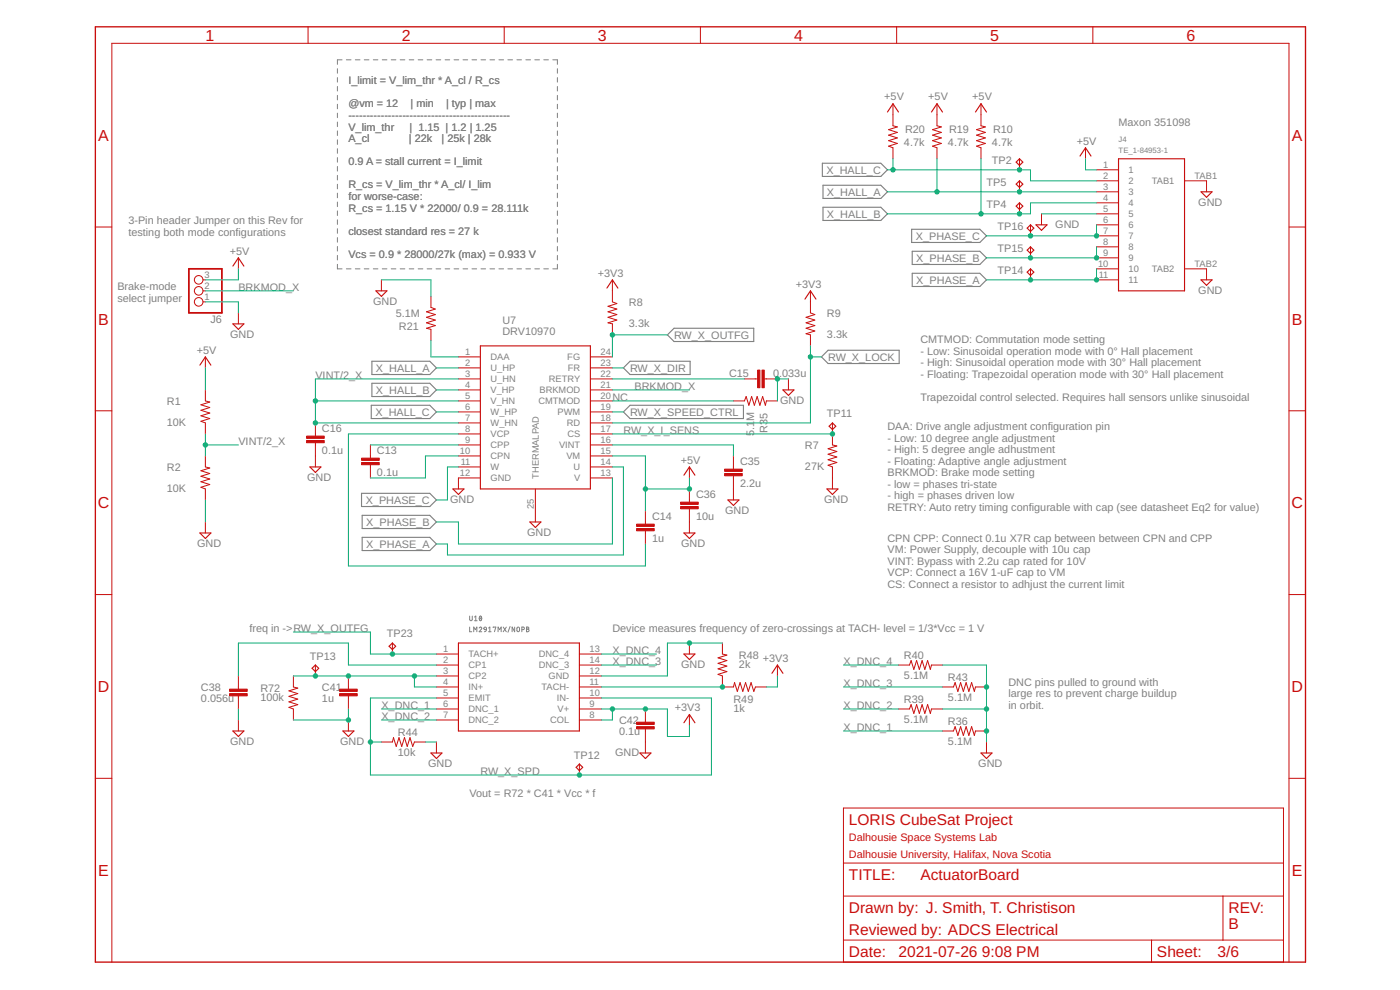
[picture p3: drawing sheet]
<svg xmlns="http://www.w3.org/2000/svg" width="420mm" height="297mm" viewBox="0 0 420 297" stroke-linecap="round" stroke-linejoin="round" font-family="sans-serif">
<g fill="none" stroke="#808080" stroke-width=".3">
<path d="M102.7 17.9h-1.4v1.4M103.9 17.9h1.4M106.6 17.9h1.4M109.3 17.9h1.4M112 17.9h1.4M114.7 17.9h1.4M117.4 17.9h1.4M120.1 17.9h1.4M122.8 17.9h1.4M125.5 17.9h1.4M128.2 17.9h1.4M130.9 17.9h1.4"/>
<path d="M133.6 17.9h1.4M136.3 17.9h1.4M139 17.9h1.4M141.6 17.9h1.4M144.4 17.9h1.3M147 17.9h1.4M149.7 17.9h1.4M152.4 17.9h1.4M155.1 17.9h1.4M157.8 17.9h1.4M160.5 17.9h1.4M163.2 17.9h1.4"/>
<path d="M165.9 17.9h1.4v1.4M101.3 20.6v1.4M101.3 23.3v1.3M101.3 26v1.3M101.3 28.6v1.4M101.3 31.3v1.3M101.3 34v1.3M101.3 36.6v1.4M101.3 39.3v1.4M167.3 20.6v1.4M167.3 23.3v1.3M167.3 26v1.3"/>
<path d="M167.3 28.6v1.4M167.3 31.3v1.3M167.3 34v1.3M167.3 36.6v1.4M167.3 39.3v1.4M101.3 42v1.3M101.3 44.6v1.4M101.3 47.3v1.4M101.3 50v1.3M101.3 52.6v1.4M101.3 55.3v1.4M101.3 58v1.3"/>
<path d="M167.3 42v1.3M167.3 44.6v1.4M167.3 47.3v1.4M167.3 50v1.3M167.3 52.6v1.4M167.3 55.3v1.4M167.3 58v1.3M101.3 60.6v1.4M101.3 63.3v1.4M101.3 66v1.3M101.3 68.6v1.4M101.3 71.3v1.4"/>
<path d="M101.3 74v1.3M101.3 76.6v1.4M101.3 79.3v1.4h1.4M167.3 60.6v1.4M167.3 63.3v1.4M167.3 66v1.3M167.3 68.6v1.4M167.3 71.3v1.4M167.3 74v1.3M167.3 76.6v1.4M167.3 79.3v1.4h-1.4M103.9 80.7h1.4"/>
<path d="M106.6 80.7h1.4M109.3 80.7h1.4M112 80.7h1.4M114.7 80.7h1.4M117.4 80.7h1.4M120.1 80.7h1.4M122.8 80.7h1.4M125.5 80.7h1.4M128.2 80.7h1.4M130.9 80.7h1.4M133.6 80.7h1.4M136.3 80.7h1.4"/>
<path d="M139 80.7h1.4M141.6 80.7h1.4M144.4 80.7h1.3M147 80.7h1.4M149.7 80.7h1.4M152.4 80.7h1.4M155.1 80.7h1.4M157.8 80.7h1.4M160.5 80.7h1.4M163.2 80.7h1.4M140.9 184.8v1a.39 .39 0 0 0 .4 .4 .39 .39 0 0 0 .4-.4v-1M140.9 188.2v1.3h.7"/>
<path d="M142.2 189.5v-1.3l.4 .7 .5-.7v1.3M142.4 185.1l.4-.3v1.4M142.4 186.2h.8M143.8 188.4a.38 .38 0 0 1 .6-.2 .38 .38 0 0 1 .1 .6l-.7 .7h.8M144 184.9h.1a.71 .71 0 0 1 .5 .6 .71 .71 0 0 1-.5 .7l-.3-.7zM144.5 185.1l-.6 .8M145.3 188.3h.6l.1 .6-.7-.1zM146 188.9l-.1 .4-.5 .2M146.6 189.5h.8M146.6 188.4l.4-.2v1.3M148 188.3l.8-.1-.4 1.3M149.5 189.5v-1.3l.4 .7 .5-.7v1.3"/>
<path d="M151 188.2l1 1.3M152 188.2l-1 1.3M153.1 188l-.7 1.7M154.5 188.2v1.3l-.8-1.3v1.3M155.2 188.3h.6l.1 .8a.39 .39 0 0 1-.4 .4 .39 .39 0 0 1-.4-.4zM156.6 188.9h.4a.38 .38 0 0 0 .4-.4 .38 .38 0 0 0-.4-.3h-.4v1.3M158 188.2l.6 .1v.4l-.2 .1a.39 .39 0 0 1 .4 .4 .39 .39 0 0 1-.4 .3h-.4zM158 188.8h.4"/>
</g>
<g fill="none" stroke="#808080" stroke-width=".34">
<path d="M246.8 49h17.6l1.9 1.9-1.9 2h-17.6zM247 55.6h17.4l1.9 2-1.9 1.9h-17.4zM247 62.2h17.4l1.9 2-1.9 1.9h-17.4zM273.6 68.8h20.5l2 2-2 1.9h-20.5zM273.8 75.4h20.3l2 2-2 2h-20.3zM273.8 82h20.3l2 2-2 2h-20.3zM111.6 108.4h17.4l2 2-2 2h-17.4zM111.6 115h17.4l2 2-2 2h-17.4zM187.1 110.4l2-2h18v4h-18zM200.3 100.5l2-2h23.9v4h-23.9zM246.5 107.1l2-2h21.4v4h-21.4zM111.4 121.6h17.6l2 2-2 2h-17.6z"/>
<path d="M187.1 123.6l2-2h34v4h-34zM108.5 148h20.5l2 2-2 2h-20.5zM108.7 154.6h20.3l2 2-2 2h-20.3zM108.7 161.2h20.3l2 2-2 2h-20.3z"/>
</g>
<g fill="none" stroke="#c90d0c" stroke-width=".34">
<path d="M266.3 33.6l1.7-2.5 1.6 2.5M279.5 33.6l1.7-2.5 1.7 2.5M292.8 33.6l1.6-2.5 1.7 2.5M305 48.6l1-1 1 1-1 1zM305 55.2l1-.9 1 .9-1 1zM324.1 46.8l1.7-2.5 1.6 2.5M335.7 47.6h19.8v39.7h-19.8zM360.4 57.6h3.3l-1.6 1.6zM69.9 79.8l1.6-2.4 1.7 2.4M305 61.8l1-.9 1 .9-1 1zM308.3 68.5l1-1 1 1-1 .9zM308.3 75.1l1-1 1 1-1 1z"/>
<path d="M310.9 67.5h3.3l-1.6 1.6zM69.9 97.2h3.3l-1.7 1.6zM112.8 87.3h3.3l-1.6 1.6zM182.1 86.4l1.7-2.4 1.6 2.4M241.6 89.7l1.6-2.4 1.7 2.4M308.3 81.7l1-1 1 1-1 1zM360.4 84h3.3l-1.6 1.6zM60 109.6l1.6-2.5 1.7 2.5M144.2 103.8h33v42.9h-33zM235 117h3.3l-1.7 1.6zM248.8 127.9l1-1 1 1-1 1zM60 159.9h3.3l-1.7 1.7z"/>
<path d="M93 140.1h3.3l-1.6 1.7zM135.9 146.7h3.3l-1.6 1.7zM159 156.6h3.3l-1.6 1.7zM205.3 159.9h3.3l-1.7 1.7zM205.3 142.6l1.6-2.5 1.7 2.5M218.5 150h3.3l-1.7 1.7zM248.2 146.7h3.3l-1.7 1.7zM116.8 193.9l1-1 .9 1-.9 1zM137.6 192.9h36.3v26.4h-36.3zM205.3 196.2h3.3l-1.7 1.7zM69.9 219.3h3.3l-1.7 1.7zM93.7 200.5l1-1 1 1-1 1z"/>
<path d="M102.9 219.3h3.3l-1.6 1.7zM205.3 216.9l1.6-2.5 1.7 2.5M231.7 202l1.6-2.5 1.7 2.5M129.3 225.9h3.3l-1.6 1.7zM173.9 229.2l1 1-1 1-1-1zM192 225.9h3.3l-1.6 1.7zM294.4 225.9h3.3l-1.6 1.7z"/>
</g>
<g fill="none" stroke="#c90d0c" stroke-width=".3">
<path d="M92.5 8v5M151.3 8v5M210.2 8v5M269.1 8v5M328 8v5M268 31.1v6.6l1.3 .4-2.6 .8 2.6 .8-2.6 .9 2.6 .8-2.6 .8 2.6 .8-2.6 .9 1.3 .4v3.3M281.2 31.1v6.6l1.3 .4-2.6 .8 2.6 .8-2.6 .9 2.6 .8-2.6 .8 2.6 .8-2.6 .9 1.3 .4v3.3M294.4 31.1v6.6l1.3 .4-2.6 .8 2.6 .8-2.6 .9 2.6 .8-2.6 .8 2.6 .8-2.6 .9 1.3 .4v3.3M306 47.6v3.3M306 54.3v3.3M325.8 44.3v3.3M329.1 50.9h6.6"/>
<path d="M329.1 54.3h6.6M329.1 57.6h6.6M355.5 54.3h6.6v3.3M28.6 68.1h5M71.5 77.4v3.3M306 60.9v3.3M309.3 67.5v3.3M309.3 74.1v3.3M312.6 64.2v3.3M329.1 60.9h6.6M329.1 64.2h6.6M329.1 67.5h6.6"/>
<path d="M329.1 70.8h6.6M329.1 74.1h6.6M329.1 77.4h6.6M386.8 68.1h5M60.9 84h.7M60.9 90.6h.7M60.9 87.3h.7M71.5 93.9v3.3M114.5 84v3.3M129.3 88.9v3.3l1.3 .5-2.6 .9 2.6 .8-2.6 .8 2.6 .8-2.6 .9 2.6 .8-2.6 .8 1.3 .3v3.3M183.8 84v6.6l1.3 .5-2.6 .8 2.6 .8-2.6 .9 2.6 .8-2.6 .8 2.6 .8-2.6 .9 1.3 .3v3.3M243.2 87.3v6.6l1.3 .5-2.6 .8 2.6 .8-2.6 .9 2.6 .8-2.6 .8 2.6 .8-2.6 .8 1.3 .4v3.3"/>
<path d="M309.3 80.7v3.3M329.1 80.7h6.6M329.1 84h6.6M355.5 80.7h6.6v3.3M61.6 107.1v3.3M61.6 117v3.3l1.3 .3-2.6 .9 2.6 .8-2.6 .8 2.6 .8-2.6 .9 2.6 .8-2.6 .8 1.3 .5v3.3M137.6 113.7h6.6M137.6 107.1h6.6M137.6 110.4h6.6M137.6 117h6.6M177.2 113.7h6.6M177.2 107.1h6.6"/>
<path d="M177.2 110.4h6.6M177.2 117h6.6M223.4 113.7h4M229.4 113.7h3.9M236.6 113.7v3.3M28.6 123.3h5M61.6 136.8v3.3l1.3 .3-2.6 .8 2.6 .9-2.6 .8 2.6 .8-2.6 .8 2.6 .9-2.6 .8 1.3 .5v3.3M94.7 126.9v4M94.7 132.8v7.3M111.2 133.5v4M111.2 139.4v4M137.6 120.3h6.6"/>
<path d="M137.6 123.6h6.6M137.6 126.9h6.6M137.6 130.2h6.6M137.6 133.5h6.6M137.6 136.8h6.6M177.2 120.3h6.6M177.2 123.6h6.6M177.2 126.9h6.6M177.2 130.2h6.6M177.2 133.5h6.6M177.2 136.8h6.6M220.1 136.8v4"/>
<path d="M220.1 120.3h3.3l.5-1.3 .8 2.6 .9-2.6 .8 2.6 .8-2.6 .8 2.6 .9-2.6 .8 2.6 .3-1.3h3.3M249.8 126.9v6.6l1.3 .3-2.6 .8 2.6 .9-2.6 .8 2.6 .8-2.6 .8 2.6 .9-2.6 .8 1.3 .5v6.6M386.8 123.3h5M61.6 156.6v3.3M137.6 140.1h6.6M144.2 143.4h-6.6v3.3M160.7 146.7v9.9M177.2 140.1h6.6M177.2 143.4h6.6M193.7 153.3v4M193.7 159.3v3.9M206.9 140.1v3.3"/>
<path d="M206.9 146.7v4M206.9 152.7v7.2M220.1 142.7v7.3M28.6 178.4h5M386.8 178.4h5M94.7 199.5v3.3M117.8 192.9v3.3M131 196.2h6.6M131 199.5h6.6M173.9 196.2h6.6M173.9 199.5h6.6M206.9 192.9v3.3"/>
<path d="M216.8 192.9v3.3l1.3 .4-2.6 .8 2.6 .8-2.6 .8 2.6 .9-2.6 .8 2.6 .8-2.6 .8 1.3 .5v3.3h3.3l.4-1.3 .8 2.7 .8-2.7 .8 2.7 .9-2.7 .8 2.7 .8-2.7 .8 2.7 .5-1.4h3.3M233.3 199.5v3.3M269.6 199.5h3.3l.5-1.3 .9 2.7 .8-2.7 .8 2.7 .8-2.7 .9 2.7 .8-2.7 .8 2.7 .3-1.4h3.4M71.5 202.8v4M71.5 208.8v3.9M71.5 216v3.3M88.1 202.8v3.3l1.3 .4-2.7 .8 2.7 .8-2.7 .8 2.7 .9-2.7 .8 2.7 .8-2.7 .8 1.4 .5v3.3M104.6 202.8v4M104.6 208.8v3.9M104.6 216v3.3M131 202.8h6.6M131 206.1h6.6"/>
<path d="M131 209.4h6.6M131 212.7h6.6M131 216h6.6M173.9 202.8h6.6M173.9 206.1h6.6M173.9 209.4h6.6M173.9 212.7h6.6M173.9 216h6.6M193.7 212.7v4M193.7 218.7v7.2M206.9 214.4v3.3M269.6 212.7h3.3l.5-1.3 .9 2.7 .8-2.7 .8 2.7 .8-2.7 .9 2.7 .8-2.7 .8 2.7 .3-1.4h3.4"/>
<path d="M282.9 206.1h3.3l.4-1.3 .9 2.7 .8-2.7 .8 2.7 .8-2.7 .9 2.7 .8-2.7 .8 2.7 .4-1.4h3.3M282.9 219.3h3.3l.4-1.3 .9 2.7 .8-2.7 .8 2.7 .8-2.7 .9 2.7 .8-2.7 .8 2.7 .4-1.4h3.3M28.6 233.5h5M114.5 222.6h3.3l.3-1.3 .8 2.7 .8-2.7 .9 2.7 .8-2.7 .8 2.7 .8-2.7 .9 2.7 .5-1.4h3.3M131 222.6v3.3M173.9 229.2v3.3M296.1 222.6v3.3M386.8 233.5h5M253.1 242.4h132.1v46.3h-132.1zM253.1 259h132.1M253.1 268.9h132.1M367 268.9v13.2"/>
<path d="M33.6 288.7v-275.7h353.2v275.7M253.1 282.1h132.1M345.6 282.1v6.6"/>
<circle cx="59.6" cy="84" r="1.29"/>
<circle cx="59.6" cy="87.3" r="1.29"/>
<circle cx="59.6" cy="90.6" r="1.29"/>
</g>
<path d="M28.6 8h363.2v280.7h-363.2z" fill="none" stroke="#c90d0c" stroke-width=".4"/>
<g fill="#c90d0c" stroke="#c90d0c" stroke-width=".3">
<path d="M108.5 138.8h5.3v.6h-5.3z"/>
<path d="M108.5 137.5h5.3v.6h-5.3z"/>
<path d="M191.1 158.6h5.2v.7h-5.2z"/>
<path d="M191.1 157.3h5.2v.6h-5.2z"/>
<path d="M228.7 111h.7v5.3h-.7z"/>
<path d="M227.4 111h.6v5.3h-.6z"/>
<path d="M92 132.2h5.3v.6h-5.3z"/>
<path d="M92 130.9h5.3v.6h-5.3z"/>
<path d="M217.5 142.1h5.3v.6h-5.3z"/>
<path d="M217.5 140.8h5.3v.6h-5.3z"/>
<path d="M204.3 152h5.2v.7h-5.2z"/>
<path d="M204.3 150.7h5.2v.6h-5.2z"/>
<path d="M68.9 206.8h5.3v.7h-5.3z"/>
<path d="M68.9 208.1h5.3v.7h-5.3z"/>
<path d="M101.9 206.8h5.3v.7h-5.3z"/>
<path d="M101.9 208.1h5.3v.7h-5.3z"/>
<path d="M191.1 216.7h5.2v.7h-5.2z"/>
<path d="M191.1 218h5.2v.7h-5.2z"/>
</g>
<path d="M56.7 80.7h9.9v13.2h-9.9z" fill="none" stroke="#c90d0c" stroke-width=".53"/>
<g fill="none" stroke="#0dab76" stroke-width=".3">
<path d="M266.3 50.9h43v3.4h19.8M266.3 57.6h62.8M268 47.6v3.3M281.2 47.6v10M294.4 47.6v16.6M325.8 47.6v3.3h3.3M312.6 64.2h16.5M329.1 67.5v3.3h-33M329.1 74.1v3.3h-33M329.1 60.9h-19.8v3.3h-43M61.6 90.6h9.9v3.3M61.6 87.3h26.5"/>
<path d="M71.5 80.7v3.3h-9.9M114.5 84h14.8v4.9M329.1 80.7v3.3h-33M61.6 110.4v6.6M129.3 102.1v5h8.3M131 117h6.6M131 110.4h6.6M137.6 113.7h-42.9v13.2h42.9M183.8 113.7h39.6M183.8 117h23.1M183.8 110.4h3.3M200.3 100.5h-16.5v6.6"/>
<path d="M236.6 113.7h-3.3v6.6M243.2 107.1h3.3M243.2 103.8v23.1h-59.4M61.6 130.2v6.6M61.6 133.5h9.9M94.7 120.3h42.9M111.2 133.5h26.4M131 123.6h6.6M137.6 136.8h-9.9v6.6h-16.5M137.6 130.2h-33v39.6h89.1v-6.6M183.8 136.8h9.9v16.5M183.8 133.5h36.3v3.3"/>
<path d="M183.8 130.2h66M183.8 120.3h36.3M183.8 123.6h3.3M61.6 150v6.6M137.6 140.1h-3.3v9.9h-3.3M183.8 143.4v19.8h-46.2v-6.6h-6.6M183.8 140.1h3.3v26.4h-52.8v-3.3h-3.3M206.9 143.4v3.3h-13.2M88.1 189.6h23.1v6.6h19.8M131 199.5h-26.4v-6.6h-33.1v9.9M180.5 199.5h16.5M180.5 196.2h16.5"/>
<path d="M216.8 192.9h-16.5v9.9h-19.8M253.1 199.5h16.5M282.9 199.5h13.2v23.1M71.5 212.7v3.3M88.1 202.8h42.9M104.6 212.7v3.3h-16.5M114.5 216h16.5M114.5 212.7h16.5M124.4 202.8v3.3h6.6M131 209.4h-19.8v23.1h102.3v-23.1h-33M180.5 212.7h19.8v8.3h6.6v-3.3M180.5 206.1h36.3"/>
<path d="M183.8 212.7v3.3h-3.3M233.3 202.8v3.3h-3.3M253.1 212.7h16.5M253.1 206.1h29.8M253.1 219.3h29.8M282.9 212.7h13.2M111.2 222.6h3.3M127.7 222.6h3.3"/>
</g>
<g fill="#0dab76" stroke="#0dab76" stroke-width=".3">
<circle cx="193.7" cy="146.7" r=".66"/>
<circle cx="206.9" cy="146.7" r=".66"/>
<circle cx="329.1" cy="77.4" r=".66"/>
<circle cx="309.3" cy="77.4" r=".66"/>
<circle cx="329.1" cy="84" r=".66"/>
<circle cx="309.3" cy="84" r=".66"/>
<circle cx="233.3" cy="113.7" r=".66"/>
<circle cx="104.6" cy="216" r=".66"/>
<circle cx="206.9" cy="192.9" r=".66"/>
<circle cx="296.1" cy="206.1" r=".66"/>
<circle cx="296.1" cy="212.7" r=".66"/>
<circle cx="296.1" cy="219.3" r=".66"/>
<circle cx="183.8" cy="212.7" r=".66"/>
<circle cx="193.7" cy="212.7" r=".66"/>
<circle cx="183.8" cy="100.5" r=".66"/>
<circle cx="117.8" cy="196.2" r=".66"/>
<circle cx="124.4" cy="202.8" r=".66"/>
<circle cx="104.6" cy="202.8" r=".66"/>
<circle cx="94.7" cy="202.8" r=".66"/>
<circle cx="216.8" cy="206.1" r=".66"/>
<circle cx="306" cy="57.6" r=".66"/>
<circle cx="281.2" cy="57.6" r=".66"/>
<circle cx="306" cy="64.2" r=".66"/>
<circle cx="294.4" cy="64.2" r=".66"/>
<circle cx="306" cy="50.9" r=".66"/>
<circle cx="268" cy="50.9" r=".66"/>
<circle cx="94.7" cy="126.9" r=".66"/>
<circle cx="94.7" cy="120.3" r=".66"/>
<circle cx="61.6" cy="133.5" r=".66"/>
<circle cx="329.1" cy="70.8" r=".66"/>
<circle cx="309.3" cy="70.8" r=".66"/>
<circle cx="243.2" cy="107.1" r=".66"/>
<circle cx="249.8" cy="130.2" r=".66"/>
<circle cx="111.2" cy="222.6" r=".66"/>
<circle cx="173.9" cy="232.5" r=".66"/>
</g>
<g font-size="4.8" fill="#c90d0c">
<text x="61.7" y="12.2">1</text>
<text x="120.6" y="12.2">2</text>
<text x="179.4" y="12.2">3</text>
<text x="238.3" y="12.2">4</text>
<text x="297.2" y="12.2">5</text>
<text x="356.1" y="12.2">6</text>
<text x="29.5" y="42.2">A</text>
<text x="387.7" y="42.2">A</text>
<text x="29.5" y="97.4">B</text>
<text x="387.7" y="97.4">B</text>
<text x="29.4" y="152.5">C</text>
<text x="387.6" y="152.5">C</text>
<text x="29.4" y="207.7">D</text>
<text x="387.6" y="207.7">D</text>
<text x="29.5" y="262.8">E</text>
<text x="387.7" y="262.8">E</text>
</g>
<g font-size="4.7" fill="#c90d0c">
<text x="254.8" y="247.4">LORIS CubeSat Project</text>
<text x="254.8" y="263.9">TITLE:</text>
<text x="276.2" y="263.9">ActuatorBoard</text>
<text x="254.8" y="273.8">Drawn by: J. Smith, T. Christison</text>
<text x="368.7" y="273.8">REV:</text>
<text x="254.8" y="280.4">Reviewed by: ADCS Electrical</text>
<text x="368.7" y="278.8">B</text>
<text x="254.8" y="287">Date:</text>
<text x="269.6" y="287">2021-07-26</text>
<text x="294.7" y="287">9:08 PM</text>
<text x="347.2" y="287">Sheet:</text>
<text x="365.4" y="287">3/6</text>
</g>
<g font-size="3.3" fill="#808080">
<text x="104.6" y="25.3">I_limit = V_lim_thr * A_cl // R_cs</text>
<text x="104.6" y="25.3">I_limit = V_lim_thr * A_cl</text>
<text x="142.6" y="25.3">R_cs</text>
<text x="104.6" y="32.2">@vm = 12</text>
<text x="104.6" y="35.7">---------------------------------------------</text>
<text x="123.2" y="32.2">| min</text>
<text x="133.9" y="32.2">| ttyp || max</text>
<text x="133.9" y="32.2">| yp</text>
<text x="142.6" y="32.2">max</text>
<text x="265.4" y="30.2">+5V</text>
<text x="278.6" y="30.2">+5V</text>
<text x="291.8" y="30.2">+5V</text>
<text x="104.6" y="39.2">V_lim_thr</text>
<text x="122.9" y="39.2">| 1.15 || 1.2 || 1.25</text>
<text x="122.9" y="39.2">| 1.15</text>
<text x="135.5" y="39.2">1.2</text>
<text x="142.7" y="39.2">1.25</text>
<text x="271.6" y="39.8">R20</text>
<text x="284.8" y="39.8">R19</text>
<text x="298" y="39.8">R10</text>
<text x="335.7" y="37.7">Maxon 351098</text>
<text x="104.6" y="42.7">A_cl</text>
<text x="122.7" y="42.7">| 22k</text>
<text x="132.5" y="42.7">| 25k || 28k</text>
<text x="132.5" y="42.7">| 25k</text>
<text x="142.2" y="42.7">28k</text>
<text x="271.3" y="43.7">4.7k</text>
<text x="284.5" y="43.7">4.7k</text>
<text x="297.7" y="43.7">4.7k</text>
<text x="323.2" y="43.4">+5V</text>
<text x="104.6" y="49.6">0.9 A = stall current = II_limit</text>
<text x="104.6" y="49.6">0.9 A = stall current = _limit</text>
<text x="248" y="52.1">X_HALL_C</text>
<text x="297.7" y="49.3">TP2</text>
<text x="104.6" y="56.5">R_cs = V_lim_thr * A_cl/ II_lim</text>
<text x="104.6" y="56.5">R_cs = V_lim_thr * A_cl/ _lim</text>
<text x="248.2" y="58.7">X_HALL_A</text>
<text x="296.1" y="55.9">TP5</text>
<text x="104.6" y="60">for worse-case:</text>
<text x="104.6" y="63.5">R_cs = 1.15 V * 22000/ 0.9 = 28.111k</text>
<text x="248.2" y="65.3">X_HALL_B</text>
<text x="296.1" y="62.5">TP4</text>
<text x="359.6" y="61.7">GND</text>
<text x="38.5" y="67.3">3-Pin header Jumper on this Rev for</text>
<text x="38.5" y="70.8">testing both mode configurations</text>
<text x="104.6" y="70.4">closest standard res = 27 k</text>
<text x="274.8" y="71.9">X_PHASE_C</text>
<text x="299.4" y="69.1">TP16</text>
<text x="316.7" y="68.3">GND</text>
<text x="68.9" y="76.4">+5V</text>
<text x="104.6" y="77.4">Vcs = 0.9 * 28000/27k (max) = 0.933 V</text>
<text x="299.4" y="75.7">TP15</text>
<text x="179.4" y="83">+3V3</text>
<text x="275" y="78.5">X_PHASE_B</text>
<text x="299.4" y="82.3">TP14</text>
<text x="35.2" y="87.1">Brake-mode</text>
<text x="71.5" y="87.3">BRKMOD_X</text>
<text x="238.8" y="86.3">+3V3</text>
<text x="275" y="85.1">X_PHASE_A</text>
<text x="359.6" y="88.1">GND</text>
<text x="35.2" y="90.6">select jumper</text>
<text x="112" y="91.4">GND</text>
<text x="118.8" y="95.2">5.1M</text>
<text x="188.7" y="91.9">R8</text>
<text x="248.2" y="95.2">R9</text>
<text x="63.1" y="97">J6</text>
<text x="69.1" y="101.3">GND</text>
<text x="119.7" y="99.1">R21</text>
<text x="150.8" y="100.5">DRV10970</text>
<text x="150.8" y="97.2">U7</text>
<text x="188.7" y="98.2">3.3k</text>
<text x="202.3" y="101.6">RW_X_OUTFG</text>
<text x="248.2" y="101.5">3.3k</text>
<text x="59" y="106.1">+5V</text>
<text x="276.2" y="102.9">CMTMOD: Commutation mode setting</text>
<text x="276.2" y="106.4">- Low: Sinusoidal operation mode with 0° Hall placement</text>
<text x="94.7" y="113.7">VINT/2_X</text>
<text x="112.8" y="111.5">X_HALL_A</text>
<text x="189.1" y="111.5">RW_X_DIR</text>
<text x="218.8" y="113.2">C15</text>
<text x="232" y="113.2">0.033u</text>
<text x="248.5" y="108.2">RW_X_LOCK</text>
<text x="276.2" y="109.9">- High: Sinusoidal operation mode with 30° Hall placement</text>
<text x="276.2" y="113.3">- Floating: Trapezoidal operation mode with 30° Hall placement</text>
<text x="112.8" y="118.1">X_HALL_B</text>
<text x="190.4" y="117">BRKMOD_X</text>
<text x="50.1" y="121.6">R1</text>
<text x="112.6" y="124.7">X_HALL_C</text>
<text x="183.8" y="120.3">NC</text>
<text x="189.1" y="124.7">RW_X_SPEED_CTRL</text>
<text x="234.1" y="121.1">GND</text>
<text x="248.2" y="125.2">TP11</text>
<text x="276.2" y="120.3">Trapezoidal control selected. Requires hall sensors unlike sinusoidal</text>
<text x="50.1" y="127.9">10K</text>
<text x="96.6" y="129.7">C16</text>
<text x="187.1" y="130.2">RW_X_I_SENS</text>
<text x="226.4" y="130.9" transform="rotate(-90 226.4 130.9)">5.1</text>
<text x="226.4" y="126.3" transform="rotate(-90 226.4 126.3)">M</text>
<text x="230.3" y="129.9" transform="rotate(-90 230.3 129.9)">R35</text>
<text x="266.3" y="129">DAA: Drive angle adjustment configuration pin</text>
<text x="71.5" y="133.5">VINT/2_X</text>
<text x="96.6" y="136.3">0.1u</text>
<text x="113.1" y="136.3">C13</text>
<text x="241.6" y="134.8">R7</text>
<text x="266.3" y="132.5">- Low: 10 degree angle adjustment</text>
<text x="266.3" y="135.9">- High: 5 degree angle adhustment</text>
<text x="50.1" y="141.5">R2</text>
<text x="113.1" y="142.9">0.1u</text>
<text x="204.3" y="139.1">+5V</text>
<text x="222.1" y="139.6">C35</text>
<text x="241.6" y="141.1">27K</text>
<text x="266.3" y="139.4">- Floating: Adaptive angle adjustment</text>
<text x="266.3" y="142.9">BRKMOD: Brake mode setting</text>
<text x="50.1" y="147.7">10K</text>
<text x="92.2" y="144.2">GND</text>
<text x="208.9" y="149.5">C36</text>
<text x="222.1" y="146.2">2.2u</text>
<text x="266.3" y="146.4">- low = phases tri-state</text>
<text x="266.3" y="149.8">- high = phases driven low</text>
<text x="109.7" y="151.2">X_PHASE_C</text>
<text x="135.1" y="150.8">GND</text>
<text x="217.6" y="154.1">GND</text>
<text x="247.4" y="150.8">GND</text>
<text x="266.3" y="153.3">RETRY: Auto retry timing configurable with cap (see datasheet Eq2 for value)</text>
<text x="109.9" y="157.8">X_PHASE_B</text>
<text x="158.2" y="160.7">GND</text>
<text x="195.7" y="156.1">C14</text>
<text x="208.9" y="156.1">10u</text>
<text x="59.2" y="164">GND</text>
<text x="109.9" y="164.4">X_PHASE_A</text>
<text x="195.7" y="162.7">1u</text>
<text x="204.4" y="164">GND</text>
<text x="266.3" y="162.5">CPN CPP: Connect 0.1u X7R cap between between CPN and CPP</text>
<text x="266.3" y="166">VM: Power Supply, decouple with 10u cap</text>
<text x="266.3" y="169.5">VINT: Bypass with 2.2u cap rated for 10V</text>
<text x="266.3" y="172.9">VCP: Connect a 16V 1-uF cap to VM</text>
<text x="266.3" y="176.4">CS: Connect a resistor to adhjust the current limit</text>
<text x="74.8" y="189.6">freq in -&gt;RW_X_OUTFG</text>
<text x="116.1" y="191.3">TP23</text>
<text x="183.8" y="189.6">Device measures frequency of zero-crossings at TACH- level = 1/3*Vcc = 1 V</text>
<text x="93" y="197.9">TP13</text>
<text x="183.8" y="196.2">X_DNC_4</text>
<text x="221.8" y="197.6">R48</text>
<text x="271.3" y="197.6">R40</text>
<text x="183.8" y="199.5">X_DNC_3</text>
<text x="204.4" y="200.4">GND</text>
<text x="221.8" y="200.5">2k</text>
<text x="228.9" y="198.5">+3V3</text>
<text x="253.1" y="199.5">X_DNC_4</text>
<text x="271.3" y="203.8">5.1M</text>
<text x="60.3" y="207.3">C38</text>
<text x="78.1" y="207.5">R72</text>
<text x="96.6" y="207.3">C41</text>
<text x="253.1" y="206.1">X_DNC_3</text>
<text x="284.5" y="204.2">R43</text>
<text x="302.7" y="205.8">DNC pins pulled to ground with</text>
<text x="302.7" y="209.3">large res to prevent charge buildup</text>
<text x="60.3" y="210.6">0.056u</text>
<text x="78.1" y="210.4">100k</text>
<text x="96.6" y="210.6">1u</text>
<text x="114.5" y="212.7">X_DNC_1</text>
<text x="202.5" y="213.4">+3V3</text>
<text x="220.1" y="213.7">1k</text>
<text x="220.1" y="210.8">R49</text>
<text x="253.1" y="212.7">X_DNC_2</text>
<text x="271.3" y="210.8">R39</text>
<text x="284.5" y="210.4">5.1M</text>
<text x="302.7" y="212.7">in orbit.</text>
<text x="114.5" y="216">X_DNC_2</text>
<text x="119.4" y="220.7">R44</text>
<text x="185.8" y="220.5">0.1u</text>
<text x="185.8" y="217.2">C42</text>
<text x="253.1" y="219.3">X_DNC_1</text>
<text x="271.3" y="217">5.1M</text>
<text x="284.5" y="217.4">R36</text>
<text x="69.1" y="223.5">GND</text>
<text x="102.1" y="223.5">GND</text>
<text x="119.4" y="226.9">10k</text>
<text x="172.2" y="227.6">TP12</text>
<text x="184.6" y="226.8">GND</text>
<text x="284.5" y="223.6">5.1M</text>
<text x="128.5" y="230.1">GND</text>
<text x="144.2" y="232.5">RW_X_SPD</text>
<text x="293.6" y="230.1">GND</text>
<text x="140.9" y="239.1">Vout = R72 * C41 * Vcc * f</text>
</g>
<g font-size="3.3" fill="#c90d0c">
<text x="254.8" y="252.4">Dalhousie Space Systems Lab</text>
<text x="254.8" y="257.3">Dalhousie University, Halifax, Nova Scotia</text>
</g>
<g font-size="2.8" fill="#808080">
<text x="331.1" y="50.5">1</text>
<text x="331.1" y="53.8">2</text>
<text x="338.7" y="51.9">1</text>
<text x="358.5" y="53.8">TAB1</text>
<text x="331.1" y="57.1">3</text>
<text x="338.7" y="55.2">2</text>
<text x="338.7" y="58.5">3</text>
<text x="345.7" y="55.3">TAB1</text>
<text x="331.1" y="60.4">4</text>
<text x="331.1" y="63.7">5</text>
<text x="338.7" y="61.9">4</text>
<text x="338.7" y="65.2">5</text>
<text x="331.1" y="67">6</text>
<text x="331.1" y="70.3">7</text>
<text x="338.7" y="68.5">6</text>
<text x="338.7" y="71.8">7</text>
<text x="331.1" y="73.6">8</text>
<text x="331.1" y="76.9">9</text>
<text x="338.7" y="75.1">8</text>
<text x="61.4" y="83.5">3</text>
<text x="329.5" y="80.2">10</text>
<text x="329.8" y="83.5">11</text>
<text x="338.7" y="78.4">9</text>
<text x="338.7" y="81.7">10</text>
<text x="345.7" y="81.7">TAB2</text>
<text x="358.5" y="80.2">TAB2</text>
<text x="61.4" y="86.8">2</text>
<text x="338.7" y="85">11</text>
<text x="61.4" y="90.1">1</text>
<text x="139.6" y="106.6">1</text>
<text x="180.2" y="106.6">24</text>
<text x="139.6" y="109.9">2</text>
<text x="139.6" y="113.2">3</text>
<text x="147.2" y="108.1">DAA</text>
<text x="147.2" y="111.4">U_HP</text>
<text x="170.3" y="108.1">FG</text>
<text x="170.4" y="111.4">FR</text>
<text x="180.2" y="113.2">22</text>
<text x="180.2" y="109.9">23</text>
<text x="139.6" y="116.5">4</text>
<text x="139.6" y="119.8">5</text>
<text x="147.2" y="114.7">U_HN</text>
<text x="147.2" y="118">V_HP</text>
<text x="161.9" y="118">BRKMOD</text>
<text x="164.7" y="114.7">RETRY</text>
<text x="180.2" y="119.8">20</text>
<text x="180.2" y="116.5">21</text>
<text x="139.6" y="123.1">6</text>
<text x="147.2" y="121.3">V_HN</text>
<text x="147.2" y="124.6">W_HP</text>
<text x="161.6" y="121.3">CMTMOD</text>
<text x="167.3" y="124.6">PWM</text>
<text x="180.2" y="123.1">19</text>
<text x="139.6" y="126.4">7</text>
<text x="139.6" y="129.7">8</text>
<text x="147.2" y="127.9">W_HN</text>
<text x="147.2" y="131.2">VCP</text>
<text x="170.1" y="127.9">RD</text>
<text x="170.3" y="131.2">CS</text>
<text x="180.2" y="129.7">17</text>
<text x="180.2" y="126.4">18</text>
<text x="138" y="136.3">10</text>
<text x="139.6" y="133">9</text>
<text x="147.2" y="134.5">CPP</text>
<text x="147.2" y="137.8">CPN</text>
<text x="167.8" y="134.5">VINT</text>
<text x="170" y="137.8">VM</text>
<text x="180.2" y="136.3">15</text>
<text x="180.2" y="133">16</text>
<text x="138" y="142.9">12</text>
<text x="138.3" y="139.6">11</text>
<text x="147.2" y="141.1">W</text>
<text x="161.7" y="143.7" transform="rotate(-90 161.7 143.7)">THERMALPAD</text>
<text x="172.1" y="141.1">U</text>
<text x="180.2" y="142.9">13</text>
<text x="180.2" y="139.6">14</text>
<text x="147.2" y="144.4">GND</text>
<text x="172.3" y="144.4">V</text>
<text x="160.2" y="152.8" transform="rotate(-90 160.2 152.8)">25</text>
<text x="133" y="195.8">1</text>
<text x="140.6" y="197.2">TACH+</text>
<text x="161.7" y="197.2">DNC_4</text>
<text x="176.9" y="195.8">13</text>
<text x="133" y="199.1">2</text>
<text x="133" y="202.4">3</text>
<text x="140.6" y="200.5">CP1</text>
<text x="140.6" y="203.8">CP2</text>
<text x="161.7" y="200.5">DNC_3</text>
<text x="164.7" y="203.8">GND</text>
<text x="176.9" y="202.4">12</text>
<text x="176.9" y="199.1">14</text>
<text x="133" y="205.7">4</text>
<text x="133" y="209">5</text>
<text x="140.6" y="207.1">IN+</text>
<text x="162.5" y="207.1">TACH-</text>
<text x="176.9" y="209">10</text>
<text x="176.9" y="205.7">11</text>
<text x="133" y="212.3">6</text>
<text x="133" y="215.6">7</text>
<text x="140.6" y="210.4">EMIT</text>
<text x="140.6" y="213.7">DNC_1</text>
<text x="167.1" y="210.4">IN-</text>
<text x="167.4" y="213.7">V+</text>
<text x="176.9" y="212.3">9</text>
<text x="176.9" y="215.6">8</text>
<text x="140.6" y="217">DNC_2</text>
<text x="165.1" y="217">COL</text>
</g>
<g font-size="2.3" fill="#808080">
<text x="335.7" y="46">TE_1-84953-1</text>
<text x="335.7" y="42.7">J4</text>
</g>
</svg>
